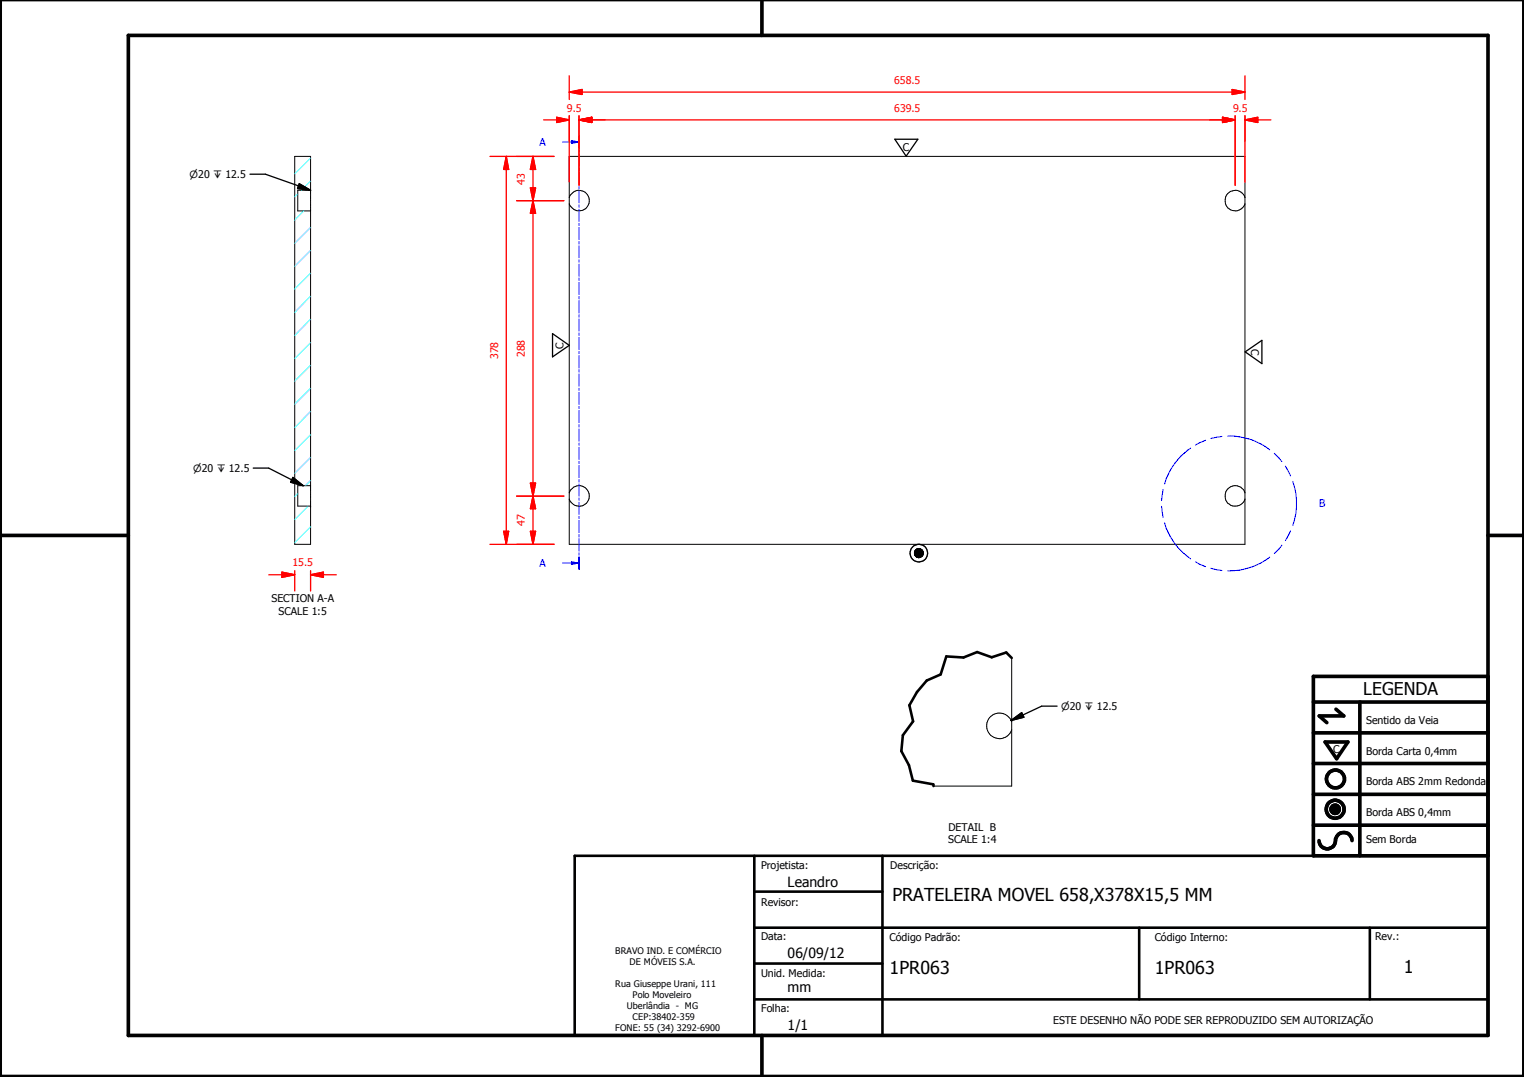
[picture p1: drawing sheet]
<svg xmlns="http://www.w3.org/2000/svg" width="297mm" height="210mm" viewBox="0 0 297 210" stroke-linecap="round" stroke-linejoin="round" font-family="sans-serif">
<g fill="none" stroke="#000" stroke-width=".19">
<path d="M57.4 30.5h3.1v75.6h-3.1zM60.5 37.1h-2.5v4h2.5M111 30.5h131.7v75.6h-131.7zM111 38.5a2 2 0 0 1 3-1 2 2 0 0 1 0 3.2 2 2 0 0 1-3-.9M242.7 38.5a1.98 1.98 0 0 0-3.1-1 1.98 1.98 0 0 0 0 3.2 1.98 1.98 0 0 0 3.1-.9M60.5 98.6h.1M60.5 94.7h-2.5v3.9h2.5M111 96.1a2 2 0 0 1 3-1.1 2 2 0 0 1 0 3.3 2 2 0 0 1-3-1M242.7 96.1a1.98 1.98 0 0 0-3.1-1 1.98 1.98 0 0 0 0 3.2 1.98 1.98 0 0 0 3.1-1M178.3 107.7h1.6v.1zM178.3 107.7l1.6 .1h-1.6zM178.3 107.8l1.6 .1z"/>
<path d="M178.3 107.9h1.6zM178.3 107.9h1.6v.2zM178.3 107.9l1.6 .2h-1.6zM178.3 108.1l1.6 .1zM178.3 107.7h1.6zM178.3 107.5l1.6 .2h-1.6zM178.3 107.5h1.6v.2zM178.3 108.2h1.6zM178.3 108.2h1.5zM178.3 107.4l1.6 .1zM178.3 108.2l1.5 .1zM178.3 107.4h1.6z"/>
<path d="M178.4 108.3h1.4zM178.4 108.3l1.3 .1zM178.4 107.3l1.4 .1zM178.5 108.4h1.2zM178.5 107.2l1.3 .1h-1.4zM178.5 107.2l1.3 .1zM178.5 108.4l1.1 .1zM178.5 107.2h1.2zM178.6 108.5h1zM178.6 108.5h.9zM178.6 107.1l1.1 .1zM178.6 108.5l.8 .1z"/>
<path d="M178.6 107.1h1zM178.6 107.1h.9zM178.7 108.6h.7zM178.7 107l.8 .1zM178.7 107h.7zM178.9 108.6h.5zM178.9 108.6h.4zM178.9 107h.5zM178.9 108.6l.3 .1zM178.9 107h.4zM179 108.7h.2zM179 106.9l.3 .1z"/>
<path d="M179 106.9h.2zM197.2 128.2v25h-15.3M197.2 140.7a2.5 2.5 0 0 0-3.9-1.3 2.5 2.5 0 0 0 0 4.1 2.5 2.5 0 0 0 3.9-1.3M259.4 157.6l1.6 .1zM259.4 157.7l1.6 .1zM259.4 157.8l1.6 .1zM259.4 157.9h1.6v.1zM259.4 157.9l1.6 .1h-1.5zM259.4 157.6h1.6zM259.5 158h1.5zM259.5 158l1.4 .1zM259.5 157.5l1.5 .1z"/>
<path d="M259.5 158.1h1.4zM259.5 157.4l1.5 .1zM259.5 158.1l1.4 .1zM259.5 157.3l1.4 .1zM259.6 158.2h1.3zM259.6 158.2h1.2zM259.6 157.2l1.3 .1zM259.6 158.2l1.2 .1zM259.6 157.2h1.3zM259.7 158.3h1.1zM259.7 158.3l1 .1zM259.7 157.1l1.1 .1z"/>
<path d="M259.7 157.1h1.1zM259.8 158.4h.9zM259.8 158.4h.8zM259.8 157.1h1zM259.8 157.1h.9zM259.8 158.4l.8 .1zM259.8 157l.9 .1zM259.8 157h.8zM259.9 158.5h.7zM259.9 158.5h.6zM259.9 157h.7zM260 158.5h.5z"/>
<path d="M260 158.5h.4zM260 157h.6zM260.1 158.5h.3zM260.1 158.5h.2zM260.1 156.9l.4 .1zM260.1 156.9h.3zM260.1 156.9h.2z"/>
</g>
<path d="M197.2 128.2l-1.1-1-2.8 .9-2.8-1-2.7 1-3.4-.2-1.1 3.5-2.7 1.2-1.9 2.3-1.5 2.6 .8 3.1-2 2.7-.3 3.1 1.5 2.7 .7 3 4 .8v.3M112 166.8h178v35h-178zM147 173.8h25M147 166.8v35M172 166.8v35M147 194.8h143M147 180.8h143M147 187.8h25M222 180.8v14M267 180.8v14" fill="none" stroke="#000" stroke-width=".51"/>
<g fill="#000">
<path d="M178.3 107.7h1.6zM178.3 107.5l1.6 .2h-1.6zM178.3 107.5h1.6v.2zM178.3 107.4l1.6 .1zM178.3 107.4h1.6zM178.4 107.3l1.4 .1zM178.5 107.2l1.3 .1h-1.4zM178.5 107.2l1.3 .1zM178.5 107.2h1.2zM178.6 107.1l1.1 .1zM178.6 107.1h1zM178.6 107.1h.9z"/>
<path d="M178.7 107l.8 .1zM178.7 107h.7zM178.9 107h.5zM178.9 107h.4zM179 106.9l.3 .1zM179 106.9h.2zM178.9 108.6l.3 .1zM179 108.7h.2zM178.9 108.6h.4zM178.7 108.6h.7zM178.9 108.6h.5zM178.6 108.5l.8 .1z"/>
<path d="M178.6 108.5h.9zM178.5 108.4l1.1 .1zM178.6 108.5h1zM178.5 108.4h1.2zM178.4 108.3l1.3 .1zM178.3 108.2l1.5 .1zM178.4 108.3h1.4zM178.3 108.2h1.5zM178.3 107.9l1.6 .2h-1.6zM178.3 108.1l1.6 .1zM178.3 108.2h1.6zM178.3 107.7h1.6v.1z"/>
<path d="M178.3 107.7l1.6 .1h-1.6zM178.3 107.8l1.6 .1zM178.3 107.9h1.6zM178.3 107.9h1.6v.2zM259.4 157.6h1.6zM259.5 157.5l1.5 .1zM259.5 157.4l1.5 .1zM259.5 157.3l1.4 .1zM259.6 157.2l1.3 .1zM259.6 157.2h1.3zM259.7 157.1l1.1 .1zM259.7 157.1h1.1z"/>
<path d="M259.8 157.1h1zM259.8 157.1h.9zM259.8 157l.9 .1zM259.8 157h.8zM259.9 157h.7zM260 157h.6zM260.1 156.9l.4 .1zM260.1 156.9h.3zM260.1 156.9h.2zM260.1 158.5h.2zM260 158.5h.4zM260.1 158.5h.3z"/>
<path d="M259.9 158.5h.6zM260 158.5h.5zM259.8 158.4l.8 .1zM259.9 158.5h.7zM259.8 158.4h.8zM259.7 158.3l1 .1zM259.8 158.4h.9zM259.6 158.2l1.2 .1zM259.7 158.3h1.1zM259.6 158.2h1.2zM259.5 158.1l1.4 .1zM259.6 158.2h1.3z"/>
<path d="M259.5 158l1.4 .1zM259.5 158.1h1.4zM259.4 157.9l1.6 .1h-1.5zM259.5 158h1.5zM259.4 157.6l1.6 .1zM259.4 157.7l1.6 .1zM259.4 157.8l1.6 .1zM259.4 157.9h1.6v.1z"/>
</g>
<g fill="none" stroke="#000" stroke-width=".71">
<path d="M148.5 0v6.9M297 -.1v209.9h-297v-209.9M25 6.9h265v194.9h-265zM0 104.4h25M290 104.4h7M256 136.8h34M260.4 138.2l1.5 1.3h-4.8l1.5 1.3M265 136.8v30M290 131.8h-34v35h34M256 154.8h34M256 148.8h34M256 142.8h34"/>
<path d="M258.3 144.6h4.4l-2.2 3.3zM256 160.8h34M257.1 163.8a1.62 1.62 0 0 0 1.8 1.6 1.62 1.62 0 0 0 1.4-1.9 1.63 1.63 0 0 1 1.7-1.2 1.63 1.63 0 0 1 1.5 1.5M148.5 201.8v8"/>
<circle cx="260.2" cy="157.7" r="1.76"/>
<circle cx="260.2" cy="157.7" r=".82"/>
<circle cx="260.3" cy="151.8" r="1.76"/>
</g>
<g fill="none" stroke="#00f" stroke-width=".19">
<path d="M111.4 27.7h1.5M112.9 26.5v2.3M112.9 29.2v.5M112.9 30.1v2.3M112.9 32.8v.4M112.9 33.6v2.4M112.9 36.4v.4M112.9 37.2v2.3M112.9 39.9v.5M112.9 40.8v2.3M112.9 43.5v.4M112.9 44.3v2.4"/>
<path d="M112.9 47.1v.4M112.9 47.9v2.3M112.9 50.6v.5M112.9 51.5v2.3M112.9 54.2v.5M112.9 55v2.4M112.9 57.8v.5M112.9 58.6v2.4M112.9 61.3v.5M112.9 62.2v2.3M112.9 64.9v.5M112.9 65.7v2.4"/>
<path d="M112.9 68.5v.4M112.9 69.3v2.4M112.9 72.1v.4M112.9 72.9v2.4M112.9 75.6v.5M112.9 76.5v2.3M112.9 79.2v.4M112.9 80v2.4M112.9 82.8v.4M112.9 83.6v2.4M112.9 86.4v.4M112.9 87.2v2.3"/>
<path d="M112.9 89.9v.4M112.9 90.7v2.4M112.9 93.5v.4M112.9 94.3v2.4M112.9 97.1v.4M112.9 97.9v2.3M112.9 100.6v.4M112.9 101.4v2.4M112.9 104.2v.4M112.9 105v2.4M112.9 107.7v.5M112.9 108.6v2.4"/>
</g>
<path d="M112.9 26.5v2.3M112.9 108.6v2.4" fill="none" stroke="#00f" stroke-width=".3"/>
<path d="M111.4 27.4l1.5 .3-1.5 .2z" fill="#00f"/>
<path d="M109.6 27.7h1.8M111.4 27.4l1.5 .3-1.5 .2zM111.4 109.7h1.5" fill="none" stroke="#00f" stroke-width=".19"/>
<path d="M111.4 109.5l1.5 .2-1.5 .3z" fill="#00f"/>
<g fill="none" stroke="#00f" stroke-width=".19">
<path d="M226.4 98.7l.3 2.1M226.7 95.4l-.3 2.2M232.1 87.3a12.8 12.8 0 0 0-5.1 7M235 85.8l-2 .9M238.2 85l-2.2 .5M239.3 85a12.6 12.6 0 0 1 8.2 2.7M248.4 88.3l1.4 1.7M250.5 90.8l1 2M252 93.8a12.8 12.8 0 0 1 0 8.6M109.6 109.7h1.8M111.4 109.5l1.5 .2-1.5 .3zM227 101.9a13 13 0 0 0 5.1 7"/>
<path d="M233 109.5l2 .9M236 110.7l2.2 .5M247.5 108.6a12.8 12.8 0 0 1-8.2 2.7M249.8 106.3l-1.4 1.6M251.5 103.5l-1 1.9"/>
</g>
<g fill="none" stroke="#0ff" stroke-width=".19">
<path d="M58 37.8l-.6 .6M60.5 35.3l-1.7 1.8M60.5 30.8l-3.1 3.1M59.2 41.1l-1.8 1.8M60.5 57.7l-3.1 3.2M60.5 53.3l-3.1 3M60.5 48.8l-3.1 3.1M60.5 44.3l-3.1 3.1M60.5 75.7l-3.1 3.1M60.5 71.2l-3.1 3.1M60.5 66.8l-3.1 3M60.5 62.2l-3.1 3.2"/>
<path d="M58 96.2l-.6 .5M60 98.6l-2.6 2.7M60.5 93.6l-1 1.1M60.5 89.2l-3.1 3M60.5 84.7l-3.1 3.1M60.5 80.2l-3.1 3.1M60.5 102.7l-3.1 3"/>
</g>
<path d="M108.5 23.4h2.5" fill="none" stroke="#f00" stroke-width=".25"/>
<path d="M108.5 22.9l2.5 .5-2.5 .5z" fill="#f00"/>
<path d="M108.5 22.9l2.5 .5-2.5 .5zM112.9 23.4h2.5" fill="none" stroke="#f00" stroke-width=".25"/>
<path d="M112.9 23.4l2.5-.5v1z" fill="#f00"/>
<path d="M106 23.4h2.5M111 22.6v12.9M112.9 23.4l2.5-.5v1zM112.9 23.4h5M112.9 22.6v13.5" fill="none" stroke="#f00" stroke-width=".25"/>
<path d="M112.9 23.4l2.5-.5v1z" fill="#f00"/>
<path d="M112.9 23.4l2.5-.5v1zM238.3 23.4h2.4" fill="none" stroke="#f00" stroke-width=".25"/>
<path d="M238.3 22.9l2.4 .5-2.4 .5z" fill="#f00"/>
<path d="M112.9 22.6v13.5M115.4 23.4h125.3M238.3 22.9l2.4 .5-2.4 .5zM240.7 22.6v13.5" fill="none" stroke="#f00" stroke-width=".25"/>
<path d="M238.3 22.9l2.4 .5-2.4 .5z" fill="#f00"/>
<path d="M238.3 22.9l2.4 .5-2.4 .5zM242.7 23.4h2.4" fill="none" stroke="#f00" stroke-width=".25"/>
<path d="M242.7 23.4l2.4-.5v1z" fill="#f00"/>
<path d="M111 17.9h2.4M235.8 23.4h2.5M240.7 22.6v13.5M242.7 23.4l2.4-.5v1zM242.7 22.6v12.9M245.1 23.4h2.6" fill="none" stroke="#f00" stroke-width=".25"/>
<path d="M111 17.9l2.4-.5v1z" fill="#f00"/>
<path d="M111 17.9l2.4-.5v1zM240.2 17.9h2.5" fill="none" stroke="#f00" stroke-width=".25"/>
<path d="M240.2 17.4l2.5 .5-2.5 .5z" fill="#f00"/>
<path d="M111 14.8v4.6M113.4 17.9h126.8M240.2 17.4l2.5 .5-2.5 .5zM242.7 14.8v4.6M103.9 30.5v2.5M111 22.6v4.9M242.7 22.6v4.9" fill="none" stroke="#f00" stroke-width=".25"/>
<path d="M103.9 30.5l.5 2.5h-1z" fill="#f00"/>
<path d="M103.9 30.5l.5 2.5h-1zM103.9 36.6v2.5" fill="none" stroke="#f00" stroke-width=".25"/>
<path d="M103.4 36.6h1l-.5 2.5z" fill="#f00"/>
<path d="M100.7 30.5h7.3M100.7 39.1h9.2M103.4 36.6h1l-.5 2.5zM103.9 33v3.6M103.9 39.1v2.5" fill="none" stroke="#f00" stroke-width=".25"/>
<path d="M103.9 39.1l.5 2.5h-1z" fill="#f00"/>
<path d="M103.9 39.1l.5 2.5h-1zM103.9 94.1v2.6" fill="none" stroke="#f00" stroke-width=".25"/>
<path d="M103.4 94.1h1l-.5 2.6z" fill="#f00"/>
<path d="M100.7 39.1h9.2M103.9 41.6v52.5M100.7 96.7h9.2M103.4 94.1h1l-.5 2.6zM103.9 96.7v2.4" fill="none" stroke="#f00" stroke-width=".25"/>
<path d="M103.9 96.7l.5 2.4h-1z" fill="#f00"/>
<path d="M103.9 96.7l.5 2.4h-1zM103.9 103.5v2.6" fill="none" stroke="#f00" stroke-width=".25"/>
<path d="M103.4 103.5h1l-.5 2.6z" fill="#f00"/>
<path d="M98.7 30.5v2.5M100.7 96.7h9.2M103.9 99.1v4.4M100.7 106.1h7.3M103.4 103.5h1l-.5 2.6z" fill="none" stroke="#f00" stroke-width=".25"/>
<path d="M98.7 30.5l.4 2.5h-.9z" fill="#f00"/>
<path d="M98.7 30.5l.4 2.5h-.9zM98.7 103.5v2.6" fill="none" stroke="#f00" stroke-width=".25"/>
<path d="M98.2 103.5h.9l-.4 2.6z" fill="#f00"/>
<path d="M95.5 30.5h12.5M98.7 33v70.5M54.9 112h2.5M95.5 106.1h12.5M98.2 103.5h.9l-.4 2.6z" fill="none" stroke="#f00" stroke-width=".25"/>
<path d="M48.7 34h3l8.8 3.1M58.3 35.8l2.2 1.3-2.5-.4zM49.4 91.2h3l6.7 3.5M57.1 93l2 1.7-2.5-.7z" fill="none" stroke="#000" stroke-width=".25"/>
<path d="M58.3 35.8l2.2 1.3-2.5-.4zM57.1 93l2 1.7-2.5-.7z" fill="#000"/>
<path d="M54.9 111.5l2.5 .5-2.5 .5z" fill="#f00"/>
<path d="M54.9 111.5l2.5 .5-2.5 .5zM60.5 112h2.5" fill="none" stroke="#f00" stroke-width=".25"/>
<path d="M60.5 112l2.5-.5v1z" fill="#f00"/>
<path d="M52.4 112h2.5M57.4 111.2v4M60.5 112l2.5-.5v1zM60.5 111.2v4M63 112h2.5" fill="none" stroke="#f00" stroke-width=".25"/>
<g fill="none" stroke="#000" stroke-width=".25">
<path d="M174.4 27.1h4.5l-2.3 3.3zM107.7 65l3.3 2.3-3.3 2.3zM242.7 68.6l3.3-2.3v4.6zM206 137.6h-3l-5.9 2.8M197.1 140.4l2-1.5 .5 .9z"/>
<circle cx="179.1" cy="107.8" r=".86"/>
<circle cx="179.1" cy="107.8" r="1.7"/>
</g>
<path d="M197.1 140.4l2-1.5 .5 .9z" fill="#000"/>
<g font-size="3.5">
<text x="173.9" y="175.7">PRATELEIRA MOVEL 658,X378X15,5 MM</text>
<text x="173.4" y="189.7">1PR063</text>
<text x="225.1" y="189.7">1PR063</text>
<text x="273.6" y="189.7">1</text>
</g>
<text font-size="3.4" x="265.7" y="135.4">LEGENDA</text>
<g font-size="2.7">
<text x="153.5" y="172.8">Leandro</text>
<text x="153.5" y="186.6">06/09/12</text>
<text x="153.5" y="193.4">mm</text>
<text x="153.5" y="200.8">1/1</text>
</g>
<g font-size="2.1" fill="#f00">
<text x="174.3" y="16.3">658.5</text>
<text x="110.5" y="21.8">9.5</text>
<text x="174.3" y="21.8">639.5</text>
<text x="240.3" y="21.8">9.5</text>
<text x="102.3" y="36" transform="rotate(-90 102.3 36)">43</text>
<text x="97.1" y="70" transform="rotate(-90 97.1 70)">378</text>
<text x="102.3" y="69.6" transform="rotate(-90 102.3 69.6)">288</text>
<text x="102.3" y="102.5" transform="rotate(-90 102.3 102.5)">47</text>
<text x="57" y="110.4">15.5</text>
</g>
<g font-size="2.1" fill="#00f">
<text x="105.2" y="28.4">A</text>
<text x="257.1" y="98.9">B</text>
<text x="105.2" y="110.5">A</text>
</g>
<g font-size="2.1">
<text x="176" y="29.3">C</text>
<text x="109.9" y="68" transform="rotate(-90 109.9 68)">C</text>
<text x="243.9" y="68" transform="rotate(90 243.9 68)">C</text>
<text x="52.9" y="117.3">SECTION A-A</text>
<text x="54.3" y="119.8">SCALE 1:5</text>
<text x="266.3" y="141.1">Sentido da Veia</text>
<text x="259.8" y="146.7">C</text>
<text x="266.3" y="147.2">Borda Carta 0,4mm</text>
<text x="266.3" y="153.1">Borda ABS 2mm Redonda</text>
<text x="184.9" y="161.9">DETAIL B</text>
<text x="266.3" y="159">Borda ABS 0,4mm</text>
<text x="184.8" y="164.4">SCALE 1:4</text>
<text x="266.3" y="164.4">Sem Borda</text>
<text x="148.4" y="169.3">Projetista:</text>
<text x="173.5" y="169.5">Descrição:</text>
<text x="148.4" y="176.6">Revisor:</text>
<text x="148.4" y="183.2">Data:</text>
<text x="173.4" y="183.3">Código Padrão:</text>
<text x="225.1" y="183.3">Código Interno:</text>
<text x="268" y="183.2">Rev.:</text>
<text x="148.4" y="190.5">Unid. Medida:</text>
<text x="148.4" y="197.2">Folha:</text>
<text x="205.3" y="199.5">ESTE DESENHO NÃO PODE SER REPRODUZIDO SEM AUTORIZAÇÃO</text>
</g>
<g font-size="1.9">
<text x="37" y="34.7">⌀20 ↧ 12.5</text>
<text x="37.6" y="92">⌀20 ↧ 12.5</text>
<text x="206.8" y="138.4">⌀20 ↧ 12.5</text>
</g>
<g font-size="1.8">
<text x="119.9" y="186">BRAVO IND. E COMÉRCIO</text>
<text x="122.7" y="188.1">DE MÓVEIS S.A.</text>
<text x="119.9" y="192.4">Rua Giuseppe Urani, 111</text>
<text x="122.2" y="196.7">Uberlândia - MG</text>
<text x="123.3" y="194.6">Polo Moveleiro</text>
<text x="119.9" y="201">FONE: 55 (34) 3292-6900</text>
<text x="123.3" y="198.8">CEP:38402-359</text>
</g>
</svg>
